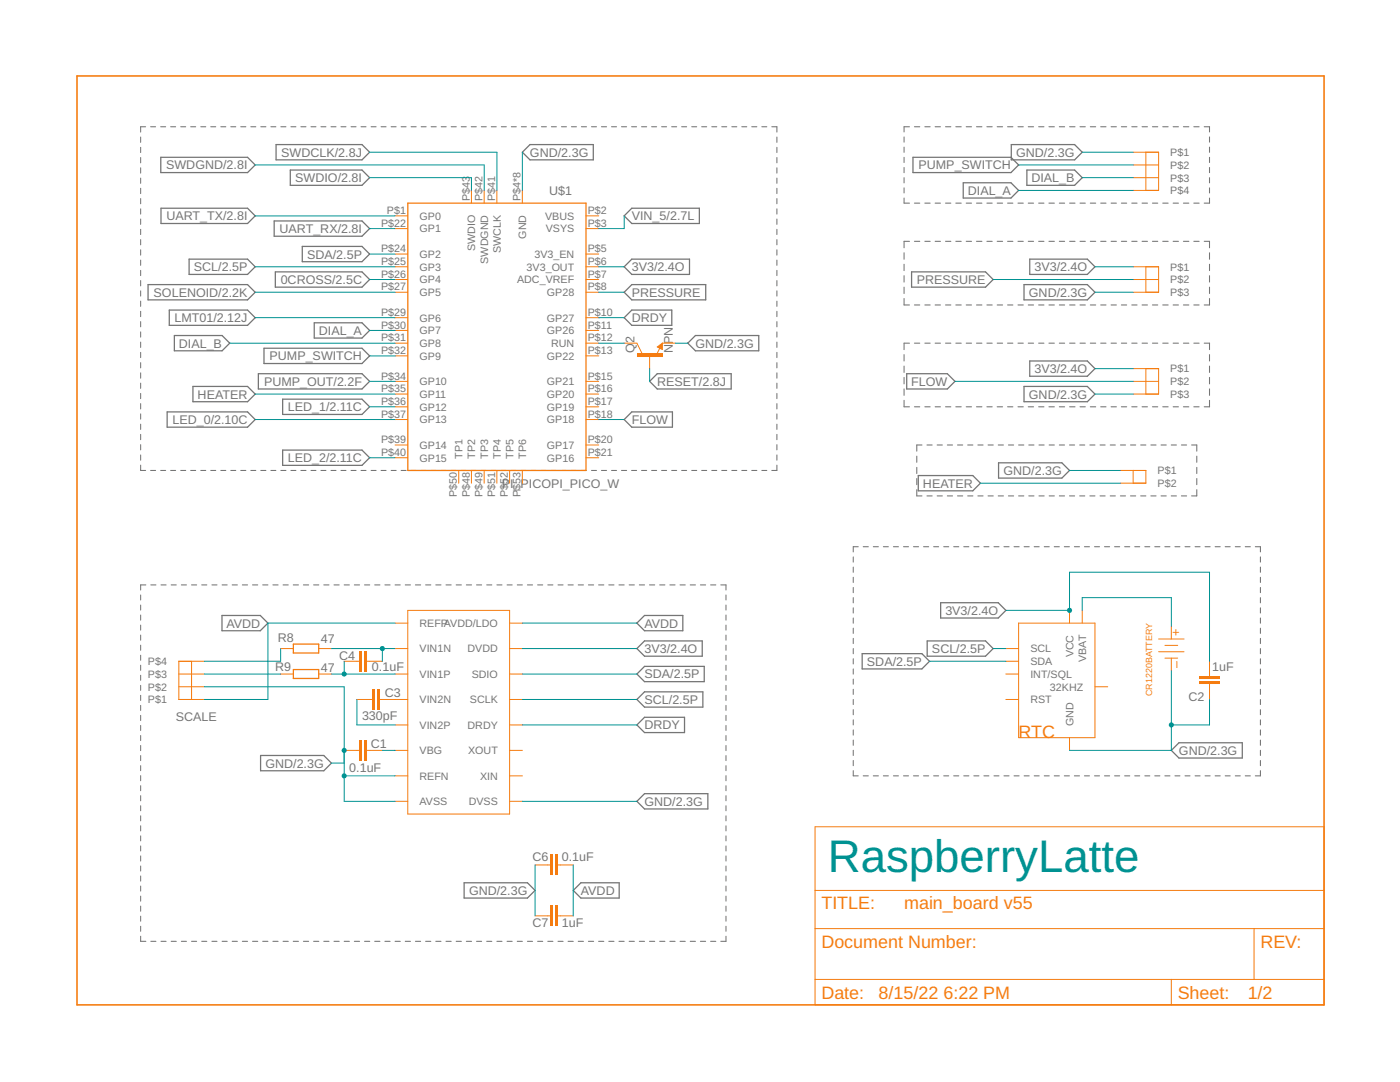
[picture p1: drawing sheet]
<svg xmlns="http://www.w3.org/2000/svg" width="279mm" height="216mm" viewBox="0 0 279 216" stroke-linecap="round" stroke-linejoin="round" font-family="sans-serif">
<g fill="none" stroke="#757575" stroke-width=".21">
<path d="M28.1 27.3v1.1M28.1 29.4v1M28.1 31.4v1.1M28.1 33.5v1M28.1 35.5v1.1M28.1 37.6v1M28.1 39.6v1.1M29.1 25.3h-1v1.1M30.1 25.3h1M32.1 25.3h1M34.1 25.3h1M36.1 25.3h1"/>
<path d="M38.1 25.3h1M40.1 25.3h1M42.1 25.3h1M44.1 25.3h1M46.1 25.3h1M48 25.3h1.1M50.1 25.3h1M52 25.3h1.1M54.1 25.3h1M56 25.3h1.1M58.1 25.3h1M60 25.3h1.1"/>
<path d="M62.1 25.3h1M64.1 25.3h.9M66.1 25.3h1M68.1 25.3h.9M70.1 25.3h1M72.1 25.3h.9M74.1 25.3h1M76.1 25.3h.9M78.1 25.3h1M80.1 25.3h.9M82 25.3h1.1M84.1 25.3h.9"/>
<path d="M86 25.3h1.1M88.1 25.3h.9M90 25.3h1.1M92.1 25.3h.9M94 25.3h1.1M96.1 25.3h.9M98 25.3h1M100.1 25.3h.9M102 25.3h1M104.1 25.3h1M106 25.3h1M108.1 25.3h1"/>
<path d="M110 25.3h1M112.1 25.3h1M114 25.3h1M116 25.3h1.1M118 25.3h1M120 25.3h1.1M122 25.3h1M124 25.3h1.1M126 25.3h1M128 25.3h1.1M130 25.3h1M132 25.3h1"/>
<path d="M134 25.3h1M136 25.3h1M138 25.3h1M140 25.3h1M142 25.3h1M144 25.3h1M146 25.3h1M148 25.3h1M150 25.3h1M152 25.3h1M154 25.3h1v1.1M155 27.3v1.1"/>
<path d="M155 29.4v1M155 31.4v1.1M155 33.5v1M155 35.5v1.1M155 37.6v1M155 39.6v1.1M180.4 27.3v1.1M180.4 29.4v1M180.4 31.4v1M180.4 33.4v1.1M180.4 35.5v1M180.4 37.5v1"/>
<path d="M180.4 39.5v1h1.1M181.5 25.3h-1.1v1M182.5 25.3h1.1M184.6 25.3h1M186.6 25.3h1.1M188.7 25.3h1.1M190.8 25.3h1M192.8 25.3h1.1M194.9 25.3h1.1M197 25.3h1M199 25.3h1.1M201.1 25.3h1"/>
<path d="M203.2 25.3h1M205.2 25.3h1.1M207.3 25.3h1M209.3 25.3h1.1M211.4 25.3h1.1M213.5 25.3h1M215.5 25.3h1.1M217.6 25.3h1.1M219.7 25.3h1M221.7 25.3h1.1M223.8 25.3h1.1M225.9 25.3h1"/>
<path d="M227.9 25.3h1.1M230 25.3h1.1M232.1 25.3h1M234.1 25.3h1.1M236.2 25.3h1.1M238.3 25.3h1M240.3 25.3h1.1v1M241.4 27.3v1.1M241.4 29.4v1M241.4 31.4v1M241.4 33.4v1.1M241.4 35.5v1"/>
<path d="M241.4 37.5v1M241.4 39.5v1h-1.1M28.1 41.7v1M28.1 43.7v1.1M28.1 45.8v1M28.1 47.8v1.1M28.1 49.8v1.1M28.1 51.9v1M28.1 54v1M28.1 56v1M28.1 58v1.1M155 41.7v1"/>
<path d="M155 43.7v1.1M155 45.8v1M155 47.8v1.1M155 49.8v1.1M155 51.9v1M155 54v1M155 56v1M155 58v1.1M180.4 50.4v1.3M180.4 52.7v1.3M180.4 55v1.3M180.4 57.3v1.3"/>
<path d="M180.4 59.6v1.3h1.1M181.5 48.2h-1.1v1.2M182.5 40.5h1.1M182.5 48.2h1.1M184.6 40.5h1M184.6 48.2h1M186.6 40.5h1.1M186.6 48.2h1.1M188.7 40.5h1.1M188.7 48.2h1.1M190.8 40.5h1M190.8 48.2h1"/>
<path d="M192.8 40.5h1.1M192.8 48.2h1.1M194.9 40.5h1.1M194.9 48.2h1.1M197 40.5h1M197 48.2h1M199 40.5h1.1M199 48.2h1.1M201.1 40.5h1M201.1 48.2h1M203.2 40.5h1M203.2 48.2h1"/>
<path d="M205.2 40.5h1.1M205.2 48.2h1.1M207.3 40.5h1M207.3 48.2h1M209.3 40.5h1.1M209.3 48.2h1.1M211.4 40.5h1.1M211.4 48.2h1.1M213.5 40.5h1M213.5 48.2h1M215.5 40.5h1.1M215.5 48.2h1.1"/>
<path d="M217.6 40.5h1.1M217.6 48.2h1.1M219.7 40.5h1M219.7 48.2h1M221.7 40.5h1.1M221.7 48.2h1.1M223.8 40.5h1.1M223.8 48.2h1.1M225.9 40.5h1M225.9 48.2h1M227.9 40.5h1.1M227.9 48.2h1.1"/>
<path d="M230 40.5h1.1M230 48.2h1.1M232.1 40.5h1M232.1 48.2h1M234.1 40.5h1.1M234.1 48.2h1.1M236.2 40.5h1.1M236.2 48.2h1.1M238.3 40.5h1M238.3 48.2h1M240.3 48.2h1.1v1.2M241.4 50.4v1.3"/>
<path d="M241.4 52.7v1.3M241.4 55v1.3M241.4 57.3v1.3M241.4 59.6v1.3h-1.1M28.1 60.1v1M28.1 62.1v1.1M28.1 64.2v1M28.1 66.2v1.1M28.1 68.3v1M28.1 70.3v1.1M28.1 72.4v1M28.1 74.4v1.1"/>
<path d="M28.1 76.5v1M28.1 78.5v1M155 60.1v1M155 62.1v1.1M155 64.2v1M155 66.2v1.1M155 68.3v1M155 70.3v1.1M155 72.4v1M155 74.4v1.1M155 76.5v1M155 78.5v1"/>
<path d="M180.4 70.8v1.2M180.4 73v1.3M180.4 75.3v1.3M180.4 77.6v1.3M180.4 79.9v1.3h1.1M181.5 68.5h-1.1v1.3M182.5 60.9h1.1M182.5 68.5h1.1M184.6 60.9h1M184.6 68.5h1M186.6 60.9h1.1M186.6 68.5h1.1"/>
<path d="M188.7 60.9h1.1M188.7 68.5h1.1M190.8 60.9h1M190.8 68.5h1M192.8 60.9h1.1M192.8 68.5h1.1M194.9 60.9h1.1M194.9 68.5h1.1M197 60.9h1M197 68.5h1M199 60.9h1.1M199 68.5h1.1"/>
<path d="M201.1 60.9h1M201.1 68.5h1M203.2 60.9h1M203.2 68.5h1M205.2 60.9h1.1M205.2 68.5h1.1M207.3 60.9h1M207.3 68.5h1M209.3 60.9h1.1M209.3 68.5h1.1M211.4 60.9h1.1M211.4 68.5h1.1"/>
<path d="M213.5 60.9h1M213.5 68.5h1M215.5 60.9h1.1M215.5 68.5h1.1M217.6 60.9h1.1M217.6 68.5h1.1M219.7 60.9h1M219.7 68.5h1M221.7 60.9h1.1M221.7 68.5h1.1M223.8 60.9h1.1M223.8 68.5h1.1"/>
<path d="M225.9 60.9h1M225.9 68.5h1M227.9 60.9h1.1M227.9 68.5h1.1M230 60.9h1.1M230 68.5h1.1M232.1 60.9h1M232.1 68.5h1M234.1 60.9h1.1M234.1 68.5h1.1M236.2 60.9h1.1M236.2 68.5h1.1"/>
<path d="M238.3 60.9h1M238.3 68.5h1M240.3 68.5h1.1v1.3M241.4 70.8v1.2M241.4 73v1.3M241.4 75.3v1.3M241.4 77.6v1.3M241.4 79.9v1.3h-1.1M28.1 80.5v1.1M28.1 82.6v1M28.1 84.6v1.1M28.1 86.7v1"/>
<path d="M28.1 88.7v1.1M28.1 90.8v1M28.1 92.8v1.1h1M30.1 93.9h1M32.1 93.9h1M34.1 93.9h1M36.1 93.9h1M38.1 93.9h1M40.1 93.9h1M42.1 93.9h1M44.1 93.9h1M46.1 93.9h1"/>
<path d="M48 93.9h1.1M50.1 93.9h1M52 93.9h1.1M54.1 93.9h1M56 93.9h1.1M58.1 93.9h1M60 93.9h1.1M62.1 93.9h1M64.1 93.9h.9M66.1 93.9h1M68.1 93.9h.9M70.1 93.9h1"/>
<path d="M72.1 93.9h.9M74.1 93.9h1M76.1 93.9h.9M78.1 93.9h1M80.1 93.9h.9M82 93.9h1.1M84.1 93.9h.9M86 93.9h1.1M88.1 93.9h.9M90 93.9h1.1M92.1 93.9h.9M94 93.9h1.1"/>
<path d="M96.1 93.9h.9M98 93.9h1M100.1 93.9h.9M102 93.9h1M104.1 93.9h1M106 93.9h1M108.1 93.9h1M110 93.9h1M112.1 93.9h1M114 93.9h1M116 93.9h1.1M118 93.9h1"/>
<path d="M120 93.9h1.1M122 93.9h1M124 93.9h1.1M126 93.9h1M128 93.9h1.1M130 93.9h1M132 93.9h1M134 93.9h1M136 93.9h1M138 93.9h1M140 93.9h1M142 93.9h1"/>
<path d="M144 93.9h1M146 93.9h1M148 93.9h1M150 93.9h1M152 93.9h1M155 80.5v1.1M155 82.6v1M155 84.6v1.1M155 86.7v1M155 88.7v1.1M155 90.8v1M155 92.8v1.1h-1"/>
<path d="M182.5 81.2h1.1M183 91v1.2M183 93.3v1.2M183 95.5v1.2M183 97.7v1.3h1M184 88.8h-1v1.2M184.6 81.2h1M185 88.8h1M185 99h1M186.6 81.2h1.1M187 88.8h1.1M187 99h1.1"/>
<path d="M188.7 81.2h1.1M189.1 88.8h1M189.1 99h1M190.8 81.2h1M191.1 88.8h1M191.1 99h1M192.8 81.2h1.1M193.1 88.8h1.1M193.1 99h1.1M194.9 81.2h1.1M195.2 88.8h1M195.2 99h1"/>
<path d="M197 81.2h1M197.2 88.8h1M197.2 99h1M199 81.2h1.1M199.2 88.8h1.1M199.2 99h1.1M201.1 81.2h1M201.3 88.8h1M201.3 99h1M203.2 81.2h1M203.3 88.8h1M203.3 99h1"/>
<path d="M205.2 81.2h1.1M205.3 88.8h1.1M205.3 99h1.1M207.3 81.2h1M207.3 88.8h1.1M207.3 99h1.1M209.3 81.2h1.1M209.4 88.8h1M209.4 99h1M211.4 81.2h1.1M211.4 88.8h1M211.4 99h1"/>
<path d="M213.4 88.8h1.1M213.4 99h1.1M213.5 81.2h1M215.5 88.8h1M215.5 99h1M215.5 81.2h1.1M217.5 88.8h1M217.5 99h1M217.6 81.2h1.1M219.5 88.8h1.1M219.5 99h1.1M219.7 81.2h1"/>
<path d="M221.6 88.8h1M221.6 99h1M221.7 81.2h1.1M223.6 88.8h1M223.6 99h1M223.8 81.2h1.1M225.6 88.8h1.1M225.6 99h1.1M225.9 81.2h1M227.6 88.8h1.1M227.6 99h1.1M227.9 81.2h1.1"/>
<path d="M229.7 88.8h1M229.7 99h1M230 81.2h1.1M231.7 88.8h1M231.7 99h1M232.1 81.2h1M233.7 88.8h1.1M233.7 99h1.1M234.1 81.2h1.1M235.8 88.8h1M235.8 99h1M236.2 81.2h1.1"/>
<path d="M237.8 88.8h1v1.2M238.3 81.2h1M238.8 91v1.2M238.8 93.3v1.2M238.8 95.5v1.2M238.8 97.7v1.3h-1M28.1 118.7v1M29.1 116.7h-1v1M30.1 116.7h1M32.1 116.7h1M34.2 116.7h1M36.2 116.7h1"/>
<path d="M38.2 116.7h1M40.3 116.7h1M42.3 116.7h1M44.3 116.7h1M46.3 116.7h1.1M48.4 116.7h1M50.4 116.7h1M52.4 116.7h1.1M54.5 116.7h1M56.5 116.7h1M58.5 116.7h1.1M60.6 116.7h1"/>
<path d="M62.6 116.7h1M64.6 116.7h1.1M66.7 116.7h1M68.7 116.7h1M70.7 116.7h1.1M72.7 116.7h1.1M74.8 116.7h1M76.8 116.7h1.1M78.8 116.7h1.1M80.9 116.7h1M82.9 116.7h1M84.9 116.7h1.1"/>
<path d="M87 116.7h1M89 116.7h1M91 116.7h1.1M93.1 116.7h1M95.1 116.7h1M97.1 116.7h1M99.2 116.7h1M101.2 116.7h1M103.2 116.7h1M105.3 116.7h1M107.3 116.7h1M109.3 116.7h1"/>
<path d="M111.4 116.7h1M113.4 116.7h1M115.4 116.7h1M117.4 116.7h1.1M119.5 116.7h1M121.5 116.7h1M123.5 116.7h1.1M125.6 116.7h1M127.6 116.7h1M129.6 116.7h1.1M131.7 116.7h1M133.7 116.7h1"/>
<path d="M135.7 116.7h1.1M137.8 116.7h1M139.8 116.7h1M141.8 116.7h1.1M143.8 116.7h1.1v1M144.9 118.7v1M170.3 111.1v1.1M170.3 113.2v1M170.3 115.2v1M170.3 117.2v1.1M170.3 119.3v1M171.3 109.1h-1v1"/>
<path d="M172.3 109.1h1M174.3 109.1h1M176.3 109.1h1M178.3 109.1h1M180.3 109.1h1M182.3 109.1h1M184.3 109.1h1M186.3 109.1h1M188.3 109.1h1M190.3 109.1h1M192.3 109.1h1.1M194.4 109.1h1"/>
<path d="M196.4 109.1h1M198.4 109.1h1M200.4 109.1h1M202.4 109.1h1M204.4 109.1h1M206.4 109.1h1M208.4 109.1h1M210.4 109.1h1M212.4 109.1h1M214.4 109.1h1M216.4 109.1h1M218.4 109.1h1"/>
<path d="M220.4 109.1h1M222.4 109.1h1.1M224.5 109.1h1M226.5 109.1h1M228.5 109.1h1M230.5 109.1h1M232.5 109.1h1M234.5 109.1h1M236.5 109.1h1M238.5 109.1h1M240.5 109.1h1M242.5 109.1h1"/>
<path d="M244.5 109.1h1M246.5 109.1h1M248.5 109.1h1M250.5 109.1h1v1M251.5 111.1v1.1M251.5 113.2v1M251.5 115.2v1M251.5 117.2v1.1M251.5 119.3v1M28.1 120.7v1M28.1 122.7v1M28.1 124.7v1"/>
<path d="M28.1 126.7v1M28.1 128.7v1.1M28.1 130.7v1M28.1 132.7v1.1M28.1 134.7v1M28.1 136.8v1M28.1 138.7v1.1M144.9 120.7v1M144.9 122.7v1M144.9 124.7v1M144.9 126.7v1M144.9 128.7v1.1"/>
<path d="M144.9 130.7v1M144.9 132.7v1.1M144.9 134.7v1M144.9 136.8v1M144.9 138.7v1.1M170.3 121.3v1M170.3 123.3v1.1M170.3 125.3v1.1M170.3 127.4v1M170.3 129.4v1.1M170.3 131.4v1.1M170.3 133.5v1"/>
<path d="M170.3 135.5v1M170.3 137.5v1.1M170.3 139.6v1M251.5 121.3v1M251.5 123.3v1.1M251.5 125.3v1.1M251.5 127.4v1M251.5 129.4v1.1M251.5 131.4v1.1M251.5 133.5v1M251.5 135.5v1M251.5 137.5v1.1"/>
<path d="M251.5 139.6v1M28.1 140.8v1M28.1 142.7v1.1M28.1 144.8v1M28.1 146.8v1M28.1 148.8v1M28.1 150.8v1M28.1 152.8v1M28.1 154.8v1M28.1 156.8v1M28.1 158.8v1M144.9 140.8v1"/>
<path d="M144.9 142.7v1.1M144.9 144.8v1M144.9 146.8v1M144.9 148.8v1M144.9 150.8v1M144.9 152.8v1M144.9 154.8v1M144.9 156.8v1M144.9 158.8v1M170.3 141.6v1M170.3 143.6v1.1M170.3 145.6v1.1"/>
<path d="M170.3 147.7v1M170.3 149.7v1M170.3 151.7v1.1M170.3 153.8v1h1M172.3 154.8h1M174.3 154.8h1M176.3 154.8h1M178.3 154.8h1M180.3 154.8h1M182.3 154.8h1M184.3 154.8h1M186.3 154.8h1"/>
<path d="M188.3 154.8h1M190.3 154.8h1M192.3 154.8h1.1M194.4 154.8h1M196.4 154.8h1M198.4 154.8h1M200.4 154.8h1M202.4 154.8h1M204.4 154.8h1M206.4 154.8h1M208.4 154.8h1M210.4 154.8h1"/>
<path d="M212.4 154.8h1M214.4 154.8h1M216.4 154.8h1M218.4 154.8h1M220.4 154.8h1M222.4 154.8h1.1M224.5 154.8h1M226.5 154.8h1M228.5 154.8h1M230.5 154.8h1M232.5 154.8h1M234.5 154.8h1"/>
<path d="M236.5 154.8h1M238.5 154.8h1M240.5 154.8h1M242.5 154.8h1M244.5 154.8h1M246.5 154.8h1M248.5 154.8h1M251.5 141.6v1M251.5 143.6v1.1M251.5 145.6v1.1M251.5 147.7v1M251.5 149.7v1"/>
<path d="M251.5 151.7v1.1M251.5 153.8v1h-1M28.1 160.8v1M28.1 162.8v1M28.1 164.8v1M28.1 166.8v1M28.1 168.8v1M28.1 170.8v1M28.1 172.8v1M28.1 174.8v1M28.1 176.8v1M28.1 178.8v1"/>
<path d="M144.9 160.8v1M144.9 162.8v1M144.9 164.8v1M144.9 166.8v1M144.9 168.8v1M144.9 170.8v1M144.9 172.8v1M144.9 174.8v1M144.9 176.8v1M144.9 178.8v1M28.1 180.8v1M28.1 182.8v1"/>
<path d="M28.1 184.8v1M28.1 186.8v1h1M30.1 187.8h1M32.1 187.8h1M34.2 187.8h1M36.2 187.8h1M38.2 187.8h1M40.3 187.8h1M42.3 187.8h1M44.3 187.8h1M46.3 187.8h1.1M48.4 187.8h1"/>
<path d="M50.4 187.8h1M52.4 187.8h1.1M54.5 187.8h1M56.5 187.8h1M58.5 187.8h1.1M60.6 187.8h1M62.6 187.8h1M64.6 187.8h1.1M66.7 187.8h1M68.7 187.8h1M70.7 187.8h1.1M72.7 187.8h1.1"/>
<path d="M74.8 187.8h1M76.8 187.8h1.1M78.8 187.8h1.1M80.9 187.8h1M82.9 187.8h1M84.9 187.8h1.1M87 187.8h1M89 187.8h1M91 187.8h1.1M93.1 187.8h1M95.1 187.8h1M97.1 187.8h1"/>
<path d="M99.2 187.8h1M101.2 187.8h1M103.2 187.8h1M105.3 187.8h1M107.3 187.8h1M109.3 187.8h1M111.4 187.8h1M113.4 187.8h1M115.4 187.8h1M117.4 187.8h1.1M119.5 187.8h1M121.5 187.8h1"/>
<path d="M123.5 187.8h1.1M125.6 187.8h1M127.6 187.8h1M129.6 187.8h1.1M131.7 187.8h1M133.7 187.8h1M135.7 187.8h1.1M137.8 187.8h1M139.8 187.8h1M141.8 187.8h1.1M144.9 180.8v1M144.9 182.8v1"/>
<path d="M144.9 184.8v1M144.9 186.8v1h-1.1"/>
</g>
<g fill="none" stroke="#757575" stroke-width=".25">
<path d="M32.1 31.4h17.3l1.5 1.5-1.5 1.5h-17.3zM55.1 28.9h17.1l1.6 1.5-1.6 1.5h-17.1zM57.9 33.9h14.3l1.6 1.6-1.6 1.5h-14.3zM104.2 30.4l1.6-1.5h12.6v3h-12.6zM182.2 31.4h19.6l1.5 1.5-1.5 1.5h-19.6zM192.2 36.5h9.6l1.5 1.5-1.5 1.5h-9.6zM201.8 28.9h12.7l1.5 1.5-1.5 1.5h-12.7zM204.9 33.9h9.6l1.5 1.6-1.5 1.5h-9.6zM29.5 56.8h19.9l1.5 1.5-1.5 1.5h-19.9zM32.1 41.6h17.3l1.5 1.5-1.5 1.5h-17.3zM37.7 51.7h11.7l1.5 1.5-1.5 1.6h-11.7zM54.7 44.1h17.5l1.6 1.5-1.6 1.5h-17.5z"/>
<path d="M54.9 54.3h17.3l1.6 1.5-1.6 1.5h-17.3zM60.3 49.2h11.9l1.6 1.5-1.6 1.5h-11.9zM124.6 58.3l1.5-1.5h14.7v3h-14.7zM124.6 43.1l1.5-1.5h13.5v3h-13.5zM124.6 53.2l1.5-1.5h11.5v3.1h-11.5zM181.9 54.3h14.8l1.5 1.5-1.5 1.5h-14.8zM204.4 56.8h12.6l1.5 1.5-1.5 1.5h-12.6zM205.5 51.7h11.5l1.5 1.5-1.5 1.6h-11.5zM33.8 61.9h15.6l1.5 1.5-1.5 1.5h-15.6zM34.8 67h9.5l1.5 1.5-1.5 1.5h-9.5zM38.5 77.1h10.9l1.5 1.5-1.5 1.6h-10.9zM51.6 74.6h20.6l1.6 1.5-1.6 1.5h-20.6z"/>
<path d="M52.7 69.5h19.5l1.6 1.5-1.6 1.5h-19.5zM56.4 79.7h15.8l1.6 1.5-1.6 1.5h-15.8zM62.7 64.4h9.5l1.6 1.5-1.6 1.6h-9.5zM124.6 63.4l1.5-1.5h8v3h-8zM129.6 76.1l1.6-1.5h14.7v3h-14.7zM137.3 68.5l1.5-1.5h12.6v3h-12.6zM181 74.6h8.1l1.5 1.5-1.5 1.5h-8.1zM204.4 77.1h12.6l1.5 1.5-1.5 1.6h-12.6zM205.5 72h11.5l1.5 1.6-1.5 1.5h-11.5zM33.4 82.2h16l1.5 1.5-1.5 1.5h-16zM56.4 89.8h15.8l1.6 1.5-1.6 1.6h-15.8zM124.6 83.7l1.5-1.5h8.1v3h-8.1z"/>
<path d="M183.3 94.9h10.8l1.6 1.5-1.6 1.5h-10.8zM199.3 92.4h12.6l1.5 1.5-1.5 1.5h-12.6zM44.3 122.8h7.6l1.6 1.5-1.6 1.6h-7.6zM127.1 124.3l1.5-1.5h7.7v3.1h-7.7zM127.1 129.4l1.5-1.5h11.5v3h-11.5zM128.6 133h11.9v3h-11.9l-1.5-1.5zM128.6 138h11.7v3.1h-11.7l-1.5-1.5zM172.1 130.4h11.9l1.5 1.6-1.5 1.5h-11.9zM185 127.9h11.7l1.5 1.5-1.5 1.5h-11.7zM187.7 120.3h11.5l1.5 1.5-1.5 1.5h-11.5zM52 150.7h12.6l1.5 1.6-1.5 1.5h-12.6zM128.6 143.1h8v3.1h-8l-1.5-1.5z"/>
<path d="M128.6 158.4h12.7v3h-12.7l-1.5-1.5zM233.8 149.7l1.5-1.5h12.6v3.1h-12.6zM92.6 176.1h12.7l1.5 1.6-1.5 1.5h-12.7zM115.9 176.1h7.7v3.1h-7.7l-1.5-1.5z"/>
</g>
<path d="M15.4 15.2h248.8v185.3h-248.8z" fill="none" stroke="#f57c10" stroke-width=".32"/>
<path d="M127.1 68.5l1 2M131.2 69.2l1-.7v1.2zM131.7 69.5l-.6 1.2M162.7 165h101.5v35.5h-101.5zM162.7 177.7h101.5M162.7 185.3h101.5M162.7 195.4h101.5M233.8 195.4v5.1M250.3 185.3v10.1" fill="none" stroke="#f57c10" stroke-width=".2"/>
<path d="M131.7 69.2l.2-.1v.4l-.5-.3 .7-.5v.8" fill="none" stroke="#f57c10" stroke-width=".25"/>
<path d="M127.1 70.5h5.1v.8h-5.1z" fill-rule="evenodd" fill="#f57c10"/>
<path d="M127.1 70.5h5.1v.8h-5.1zM127.1 70.5v.8h5.1v-.8z" fill="#f57c10"/>
<g fill="none" stroke="#f57c10" stroke-width=".2">
<path d="M124.6 68.5h2.5M129.6 71v2.6M132.2 68.5h2.5M78.8 139.6h2.6M78.8 134.5h2.6M78.8 129.4h2.6M78.8 124.3h2.6M81.4 121.8h20.3v40.6h-20.3zM101.7 139.6h2.5M101.7 134.5h2.5M101.7 129.4h2.5M101.7 124.3h2.5"/>
<path d="M78.8 144.7h2.6M78.8 149.7h2.6M78.8 154.8h2.6M78.8 159.9h2.6M101.7 144.7h2.5M101.7 149.7h2.5M101.7 154.8h2.5M101.7 159.9h2.5"/>
</g>
<g fill="#f57c10">
<path d="M72.7 147.7h.6v4.1h-.6z" fill-rule="evenodd"/>
<path d="M71.7 147.7h.5v4.1h-.5z" fill-rule="evenodd"/>
</g>
<g fill="#f57c10">
<path d="M72.7 147.7h.6v4.1h-.6zM72.7 147.7v4.1h.6v-4.1z"/>
<path d="M71.7 147.7h.5v4.1h-.5zM71.7 147.7v4.1h.5v-4.1z"/>
</g>
<path d="M68.7 149.7h3M73.3 149.7h3" fill="none" stroke="#f57c10" stroke-width=".2"/>
<g fill="#f57c10">
<path d="M75.3 137.5h.5v4.1h-.5z" fill-rule="evenodd"/>
<path d="M74.3 137.5h.5v4.1h-.5z" fill-rule="evenodd"/>
</g>
<g fill="#f57c10">
<path d="M75.3 137.5h.5v4.1h-.5zM75.3 137.5v4.1h.5v-4.1z"/>
<path d="M74.3 137.5h.5v4.1h-.5zM74.3 137.5v4.1h.5v-4.1z"/>
</g>
<path d="M71.2 139.6h3.1M75.8 139.6h3" fill="none" stroke="#f57c10" stroke-width=".2"/>
<g fill="#f57c10">
<path d="M72.7 129.9h.6v4.1h-.6z" fill-rule="evenodd"/>
<path d="M71.7 129.9h.5v4.1h-.5z" fill-rule="evenodd"/>
</g>
<g fill="#f57c10">
<path d="M72.7 129.9h.6v4.1h-.6zM72.7 129.9v4.1h.6v-4.1z"/>
<path d="M71.7 129.9h.5v4.1h-.5zM71.7 129.9v4.1h.5v-4.1z"/>
</g>
<path d="M68.7 132h3M73.3 132h3" fill="none" stroke="#f57c10" stroke-width=".2"/>
<g fill="#f57c10">
<path d="M110.8 170.6h.6v4h-.6z" fill-rule="evenodd"/>
<path d="M109.8 170.6h.5v4h-.5z" fill-rule="evenodd"/>
</g>
<g fill="#f57c10">
<path d="M110.8 170.6h.6v4h-.6zM110.8 170.6v4h.6v-4z"/>
<path d="M109.8 170.6h.5v4h-.5zM109.8 170.6v4h.5v-4z"/>
</g>
<path d="M106.8 172.6h3M111.4 172.6h3" fill="none" stroke="#f57c10" stroke-width=".2"/>
<g fill="#f57c10">
<path d="M110.8 180.7h.6v4.1h-.6z" fill-rule="evenodd"/>
<path d="M109.8 180.7h.5v4.1h-.5z" fill-rule="evenodd"/>
</g>
<g fill="#f57c10">
<path d="M110.8 180.7h.6v4.1h-.6zM110.8 180.7v4.1h.6v-4.1z"/>
<path d="M109.8 180.7h.5v4.1h-.5zM109.8 180.7v4.1h.5v-4.1z"/>
</g>
<g fill="none" stroke="#f57c10" stroke-width=".2">
<path d="M56 129.4h2.5M56 134.5h2.5M63.6 129.4h2.5M63.6 134.5h2.5M200.7 129.4h2.6M200.7 134.5h2.6M200.7 132h2.6M200.7 139.6h2.6M203.3 124.3h15.2v22.9h-15.2zM213.4 121.8v2.5M216 121.8v2.5M218.5 137h2.6"/>
<path d="M213.4 147.2v2.5M106.8 182.8h3M111.4 182.8h3"/>
</g>
<path d="M58.5 128.5h5.1v1.8h-5.1zM58.5 133.6h5.1v1.8h-5.1z" fill="none" stroke="#f57c10" stroke-width=".25"/>
<g fill="#f57c10">
<path d="M239.4 135h4v.5h-4z" fill-rule="evenodd"/>
<path d="M239.4 136h4v.5h-4z" fill-rule="evenodd"/>
</g>
<g fill="#f57c10">
<path d="M239.4 135h4v.5h-4zM239.4 135v.5h4v-.5z"/>
<path d="M239.4 136h4v.5h-4zM239.4 136v.5h4v-.5z"/>
</g>
<g fill="none" stroke="#f57c10" stroke-width=".2">
<path d="M94.1 38v2.5M96.6 38v2.5M99.2 38v2.5M104.2 38v2.5M226.1 30.4h5.1v7.6h-5.1M226.1 32.9h5.1M226.1 35.5h5.1M228.7 30.4v7.6M78.8 58.3h2.6M78.8 43.1h2.6M78.8 50.7h2.6M78.8 53.2h2.6"/>
<path d="M78.8 45.6h2.6M78.8 55.8h2.6M116.9 58.3h2.6M116.9 43.1h2.6M116.9 50.7h2.6M116.9 53.2h2.6M116.9 45.6h2.6M116.9 55.8h2.6M226.1 53.2h5.1v5.1h-5.1M226.1 55.8h5.1M228.7 53.2v5.1M78.8 63.4h2.6"/>
<path d="M78.8 65.9h2.6M78.8 68.5h2.6M78.8 71h2.6M78.8 76.1h2.6M78.8 78.6h2.6M116.9 63.4h2.6M116.9 65.9h2.6M116.9 68.5h2.6M116.9 71h2.6M116.9 76.1h2.6M116.9 78.6h2.6M226.1 76.1h5.1"/>
<path d="M226.1 73.6h5.1v5h-5.1M228.7 73.6v5M78.8 81.2h2.6M78.8 83.7h2.6M78.8 88.8h2.6M78.8 91.3h2.6M91.5 93.9v2.5M94.1 93.9v2.5M96.6 93.9v2.5M99.2 93.9v2.5M101.7 93.9v2.5M104.2 93.9v2.5"/>
<path d="M116.9 81.2h2.6M116.9 83.7h2.6M116.9 88.8h2.6M116.9 91.3h2.6M223.6 93.9h5.1v2.5h-5.1M226.1 93.9v2.5M35.7 137h5.1M35.7 134.5h5.1M38.2 132v7.6M40.8 132h-5.1v7.6h5.1M231.2 127.5h5.1M231.2 130h5.1"/>
<path d="M232.5 128.8h2.5M232.5 131.3h2.5M233.8 125v2.5M233.8 131.3v2.6M241.4 132v3M241.4 136.5v3.1"/>
</g>
<path d="M81.4 40.5h35.5v53.4h-35.5z" fill="none" stroke="#f57c10" stroke-width=".25"/>
<g fill="none" stroke="#009292" stroke-width=".2">
<path d="M50.9 32.9h45.7v5.1M73.8 35.5h20.3v2.5M73.8 30.4h25.4v7.6M203.3 38h22.8M203.3 32.9h22.8M216 35.5h10.1M50.9 58.3h27.9M50.9 43.1h27.9M73.8 50.7h5M73.8 55.8h5M73.8 45.6h5M119.5 58.3h5.1"/>
<path d="M119.5 53.2h5.1M124.6 43.1v2.5h-5.1M198.2 55.8h27.9M218.5 53.2h7.6M45.8 68.5h33M50.9 63.4h27.9M50.9 78.6h27.9M73.8 65.9h5M73.8 71h5M218.5 73.6h7.6M50.9 83.7h27.9M73.8 81.2h5"/>
<path d="M73.8 91.3h5M195.7 96.4h27.9M104.2 134.5h22.9M104.2 129.4h22.9M185.5 132h15.2M200.7 121.8h12.7v-7.6h28v17.8"/>
</g>
<circle cx="213.4" cy="121.8" r=".51" fill="#009292"/>
<path d="M212.9 121.8a.55 .55 0 0 1 1.1 0 .55 .55 0 0 1-1.1 0zM212.9 121.8a.55 .55 0 0 0 1.1 0 .55 .55 0 0 0-1.1 0z" fill="#009292"/>
<path d="M104.2 30.4v7.6M73.8 76.1h5M119.5 63.4h5.1M134.7 68.5h2.6M213.4 93.9h10.2M40.8 137h27.9v22.9h10.1M66.1 152.3h2.6M68.7 154.8h10.1M104.2 144.7h22.9M104.2 159.9h22.9M106.8 172.6v10.2" fill="none" stroke="#009292" stroke-width=".2"/>
<g fill="#009292">
<circle cx="68.7" cy="149.7" r=".51"/>
<circle cx="68.7" cy="154.8" r=".51"/>
</g>
<g fill="#009292">
<path d="M68.2 149.7a.51 .51 0 0 1 1 0 .51 .51 0 0 1-1 0zM68.2 149.7a.51 .51 0 0 0 1 0 .51 .51 0 0 0-1 0z"/>
<path d="M68.2 154.8a.51 .51 0 0 1 1 0 .51 .51 0 0 1-1 0zM68.2 154.8a.51 .51 0 0 0 1 0 .51 .51 0 0 0-1 0z"/>
</g>
<path d="M216 30.4h10.1M218.5 58.3h7.6M218.5 78.6h7.6M233.8 133.9v15.8h-20.4M241.4 139.6v5.1h-7.6" fill="none" stroke="#009292" stroke-width=".2"/>
<circle cx="233.8" cy="144.7" r=".51" fill="#009292"/>
<path d="M233.3 144.7a.51 .51 0 0 1 1 0 .51 .51 0 0 1-1 0zM233.3 144.7a.51 .51 0 0 0 1 0 .51 .51 0 0 0-1 0z" fill="#009292"/>
<path d="M119.5 68.5h5.1M129.6 73.6v2.5M190.6 76.1h35.5M119.5 83.7h5.1M66.1 129.4h12.7M76.3 129.4v2.6M76.3 149.7h2.5" fill="none" stroke="#009292" stroke-width=".2"/>
<circle cx="76.3" cy="129.4" r=".51" fill="#009292"/>
<path d="M75.8 129.4a.51 .51 0 0 1 1 0 .51 .51 0 0 1-1 0zM75.8 129.4a.51 .51 0 0 0 1 0 .51 .51 0 0 0-1 0z" fill="#009292"/>
<path d="M66.1 134.5h12.7M68.7 132v2.5" fill="none" stroke="#009292" stroke-width=".2"/>
<circle cx="68.7" cy="134.5" r=".51" fill="#009292"/>
<path d="M68.2 134.5a.51 .51 0 0 1 1 0 .51 .51 0 0 1-1 0zM68.2 134.5a.51 .51 0 0 0 1 0 .51 .51 0 0 0-1 0z" fill="#009292"/>
<path d="M50.9 53.2h27.9M40.8 134.5h15.2M56 129.4v2.6h-15.2M71.2 139.6v5.1h7.6M78.8 124.3h-25.3v15.3h-12.7M104.2 124.3h22.9M104.2 139.6h22.9M198.2 129.4h2.5M216 121.8v-2.5h17.8v5.7M114.4 172.6v10.2" fill="none" stroke="#009292" stroke-width=".2"/>
<text font-size="9.1" fill="#009292" x="165.2" y="174">RaspberryLatte</text>
<g font-size="3.6" fill="#f57c10">
<text x="203.3" y="147.2">RTC</text>
<text x="163.9" y="181.5">TITLE:</text>
<text x="180.4" y="181.5">main_board v55</text>
<text x="163.9" y="189.1">Document Number:</text>
<text x="251.5" y="189.1">REV:</text>
<text x="163.9" y="199.3">Date:</text>
<text x="175.4" y="199.3">8/15/22</text>
<text x="188.3" y="199.3">6:22 PM</text>
<text x="235" y="199.3">Sheet:</text>
<text x="249" y="199.3">1/2</text>
</g>
<g font-size="2.5" fill="#757575">
<text x="33.2" y="33.8">SWDGND/2.8I</text>
<text x="56.1" y="31.3">SWDCLK/2.8J</text>
<text x="105.8" y="31.3">GND/2.3G</text>
<text x="183.3" y="33.8">PUMP_SWITCH</text>
<text x="202.8" y="31.3">GND/2.3G</text>
<text x="58.9" y="36.4">SWDIO/2.8I</text>
<text x="109.6" y="38.9">U$1</text>
<text x="193.2" y="38.9">DIAL_A</text>
<text x="205.8" y="36.4">DIAL_B</text>
<text x="33.2" y="44">UART_TX/2.8I</text>
<text x="55.8" y="46.5">UART_RX/2.8I</text>
<text x="126.1" y="44">VIN_5/2.7L</text>
<text x="61.3" y="51.6">SDA/2.5P</text>
<text x="30.7" y="59.2">SOLENOID/2.2K</text>
<text x="38.7" y="54.1">SCL/2.5P</text>
<text x="56" y="56.7">0CROSS/2.5C</text>
<text x="126.1" y="59.2">PRESSURE</text>
<text x="126.1" y="54.1">3V3/2.4O</text>
<text x="182.9" y="56.7">PRESSURE</text>
<text x="205.3" y="59.2">GND/2.3G</text>
<text x="206.4" y="54.1">3V3/2.4O</text>
<text x="34.8" y="64.3">LMT01/2.12J</text>
<text x="126.1" y="64.3">DRDY</text>
<text x="35.7" y="69.4">DIAL_B</text>
<text x="53.8" y="71.9">PUMP_SWITCH</text>
<text x="63.6" y="66.8">DIAL_A</text>
<text x="126.6" y="70.5" transform="rotate(-90 126.6 70.5)">Q2</text>
<text x="134.3" y="70.5" transform="rotate(-90 134.3 70.5)">NPN</text>
<text x="138.8" y="69.4">GND/2.3G</text>
<text x="52.7" y="77">PUMP_OUT/2.2F</text>
<text x="131.2" y="77">RESET/2.8J</text>
<text x="181.9" y="77">FLOW</text>
<text x="206.4" y="74.4">3V3/2.4O</text>
<text x="39.4" y="79.5">HEATER</text>
<text x="57.4" y="82.1">LED_1/2.11C</text>
<text x="205.3" y="79.5">GND/2.3G</text>
<text x="34.4" y="84.6">LED_0/2.10C</text>
<text x="126.1" y="84.6">FLOW</text>
<text x="57.4" y="92.2">LED_2/2.11C</text>
<text x="200.3" y="94.8">GND/2.3G</text>
<text x="100.1" y="97.3">PI_PICOPI_PICO_W</text>
<text x="184.2" y="97.3">HEATER</text>
<text x="45.2" y="125.2">AVDD</text>
<text x="128.6" y="125.2">AVDD</text>
<text x="188.7" y="122.7">3V3/2.4O</text>
<text x="55.4" y="128">R8</text>
<text x="64" y="128.3">47</text>
<text x="67.7" y="131.7">C4</text>
<text x="128.6" y="130.3">3V3/2.4O</text>
<text x="186" y="130.3">SCL/2.5P</text>
<text x="54.9" y="133.9">R9</text>
<text x="64" y="134.1">47</text>
<text x="74.2" y="134">0.1uF</text>
<text x="128.6" y="135.4">SDA/2.5P</text>
<text x="173" y="132.8">SDA/2.5P</text>
<text x="241.9" y="134">1uF</text>
<text x="35.1" y="143.9">SCALE</text>
<text x="72.3" y="143.6">330pF</text>
<text x="76.8" y="139.1">C3</text>
<text x="128.6" y="140.5">SCL/2.5P</text>
<text x="237.2" y="139.8">C2</text>
<text x="74" y="149.2">C1</text>
<text x="128.6" y="145.5">DRDY</text>
<text x="53" y="153.2">GND/2.3G</text>
<text x="69.7" y="154">0.1uF</text>
<text x="235.3" y="150.6">GND/2.3G</text>
<text x="128.6" y="160.8">GND/2.3G</text>
<text x="106.3" y="171.8">C6</text>
<text x="112.1" y="171.8">0.1uF</text>
<text x="93.6" y="178.6">GND/2.3G</text>
<text x="115.9" y="178.6">AVDD</text>
<text x="106.3" y="185">C7</text>
<text x="112.1" y="185">1uF</text>
</g>
<g font-size="2.5" fill="#f57c10">
<text x="235.5" y="126.9" transform="rotate(-90 235.5 126.9)">+</text>
<text x="235.5" y="133.4" transform="rotate(-90 235.5 133.4)">–</text>
</g>
<g font-size="2.1" fill="#757575">
<text x="233.6" y="31.1">P$1</text>
<text x="233.6" y="33.7">P$2</text>
<text x="93.7" y="40.2" transform="rotate(-90 93.7 40.2)">P$43</text>
<text x="96.3" y="40.2" transform="rotate(-90 96.3 40.2)">P$42</text>
<text x="98.8" y="40.2" transform="rotate(-90 98.8 40.2)">P$41</text>
<text x="103.9" y="40.2" transform="rotate(-90 103.9 40.2)">P$4*8</text>
<text x="233.6" y="36.2">P$3</text>
<text x="233.6" y="38.8">P$4</text>
<text x="76" y="45.3">P$22</text>
<text x="77.2" y="42.7">P$1</text>
<text x="83.7" y="43.8">GP0</text>
<text x="83.7" y="46.4">GP1</text>
<text x="105" y="47.6" transform="rotate(-90 105 47.6)">GND</text>
<text x="108.8" y="43.8">VBUS</text>
<text x="108.9" y="46.4">VSYS</text>
<text x="117.3" y="42.7">P$2</text>
<text x="117.3" y="45.3">P$3</text>
<text x="76" y="52.9">P$25</text>
<text x="76" y="50.3">P$24</text>
<text x="83.7" y="54">GP3</text>
<text x="83.7" y="51.5">GP2</text>
<text x="94.9" y="50.1" transform="rotate(-90 94.9 50.1)">SWDIO</text>
<text x="97.4" y="52.6" transform="rotate(-90 97.4 52.6)">SWDGND</text>
<text x="99.9" y="50.5" transform="rotate(-90 99.9 50.5)">SWCLK</text>
<text x="105.1" y="54">3V3_OUT</text>
<text x="106.7" y="51.5">3V3_EN</text>
<text x="117.3" y="50.3">P$5</text>
<text x="117.3" y="52.9">P$6</text>
<text x="233.6" y="54">P$1</text>
<text x="76" y="58">P$27</text>
<text x="76" y="55.4">P$26</text>
<text x="83.7" y="59.1">GP5</text>
<text x="83.7" y="56.5">GP4</text>
<text x="103.2" y="56.5">ADC_VREF</text>
<text x="109.1" y="59.1">GP28</text>
<text x="117.3" y="58">P$8</text>
<text x="117.3" y="55.4">P$7</text>
<text x="233.6" y="56.5">P$2</text>
<text x="233.6" y="59.1">P$3</text>
<text x="76" y="63">P$29</text>
<text x="76" y="65.6">P$30</text>
<text x="83.7" y="64.2">GP6</text>
<text x="109.1" y="64.2">GP27</text>
<text x="117.3" y="65.6">P$11</text>
<text x="117.3" y="63">P$10</text>
<text x="76" y="68.1">P$31</text>
<text x="76" y="70.7">P$32</text>
<text x="83.7" y="66.7">GP7</text>
<text x="83.7" y="69.2">GP8</text>
<text x="83.7" y="71.8">GP9</text>
<text x="109.1" y="71.8">GP22</text>
<text x="109.1" y="66.7">GP26</text>
<text x="110" y="69.2">RUN</text>
<text x="117.3" y="68.1">P$12</text>
<text x="117.3" y="70.7">P$13</text>
<text x="76" y="75.7">P$34</text>
<text x="83.7" y="76.9">GP10</text>
<text x="109.1" y="76.9">GP21</text>
<text x="117.3" y="75.7">P$15</text>
<text x="233.6" y="74.3">P$1</text>
<text x="233.6" y="76.9">P$2</text>
<text x="76" y="78.3">P$35</text>
<text x="76" y="80.8">P$36</text>
<text x="76" y="83.4">P$37</text>
<text x="83.7" y="79.4">GP11</text>
<text x="83.7" y="81.9">GP12</text>
<text x="109.1" y="79.4">GP20</text>
<text x="109.1" y="81.9">GP19</text>
<text x="117.3" y="78.3">P$16</text>
<text x="117.3" y="80.8">P$17</text>
<text x="117.3" y="83.4">P$18</text>
<text x="233.6" y="79.4">P$3</text>
<text x="76" y="88.4">P$39</text>
<text x="83.7" y="84.5">GP13</text>
<text x="83.7" y="89.5">GP14</text>
<text x="109.1" y="84.5">GP18</text>
<text x="109.1" y="89.6">GP17</text>
<text x="117.3" y="88.4">P$20</text>
<text x="76" y="91">P$40</text>
<text x="83.7" y="92.1">GP15</text>
<text x="92.3" y="91.5" transform="rotate(-90 92.3 91.5)">TP1</text>
<text x="94.9" y="91.5" transform="rotate(-90 94.9 91.5)">TP2</text>
<text x="97.4" y="91.5" transform="rotate(-90 97.4 91.5)">TP3</text>
<text x="99.9" y="91.5" transform="rotate(-90 99.9 91.5)">TP4</text>
<text x="102.5" y="91.5" transform="rotate(-90 102.5 91.5)">TP5</text>
<text x="105" y="91.5" transform="rotate(-90 105 91.5)">TP6</text>
<text x="109.1" y="92.1">GP16</text>
<text x="117.3" y="91">P$21</text>
<text x="231" y="94.6">P$1</text>
<text x="91.2" y="99.2" transform="rotate(-90 91.2 99.2)">P$50</text>
<text x="93.7" y="99.2" transform="rotate(-90 93.7 99.2)">P$48</text>
<text x="96.3" y="99.2" transform="rotate(-90 96.3 99.2)">P$49</text>
<text x="98.8" y="99.2" transform="rotate(-90 98.8 99.2)">P$51</text>
<text x="101.4" y="99.2" transform="rotate(-90 101.4 99.2)">P$52</text>
<text x="103.9" y="99.2" transform="rotate(-90 103.9 99.2)">P$53</text>
<text x="231" y="97.2">P$2</text>
<text x="83.7" y="125.1">REFPAVDD/LDO</text>
<text x="83.7" y="130.2">VIN1N</text>
<text x="93.3" y="130.2">DVDD</text>
<text x="205.6" y="130.2">SCL</text>
<text x="214.2" y="131.2" transform="rotate(-90 214.2 131.2)">VCC</text>
<text x="29.5" y="137.8">P$2</text>
<text x="29.5" y="135.3">P$3</text>
<text x="29.5" y="132.7">P$4</text>
<text x="83.7" y="135.3">VIN1P</text>
<text x="94.1" y="135.3">SDIO</text>
<text x="205.6" y="135.3">INT/SQL</text>
<text x="205.6" y="132.7">SDA</text>
<text x="209.5" y="137.8">32KHZ</text>
<text x="216.7" y="132.1" transform="rotate(-90 216.7 132.1)">VBAT</text>
<text x="29.5" y="140.3">P$1</text>
<text x="83.7" y="140.3">VIN2N</text>
<text x="93.8" y="140.3">SCLK</text>
<text x="205.6" y="140.3">RST</text>
<text x="83.7" y="145.4">VIN2P</text>
<text x="93.3" y="145.4">DRDY</text>
<text x="214.2" y="144.9" transform="rotate(-90 214.2 144.9)">GND</text>
<text x="83.7" y="150.5">VBG</text>
<text x="83.7" y="155.6">REFN</text>
<text x="93.4" y="150.5">XOUT</text>
<text x="95.8" y="155.6">XIN</text>
<text x="83.7" y="160.7">AVSS</text>
<text x="93.6" y="160.7">DVSS</text>
</g>
<text font-size="1.8" fill="#f57c10" x="230" y="138.9" transform="rotate(-90 230 138.9)">CR1220BATTERY</text>
</svg>
